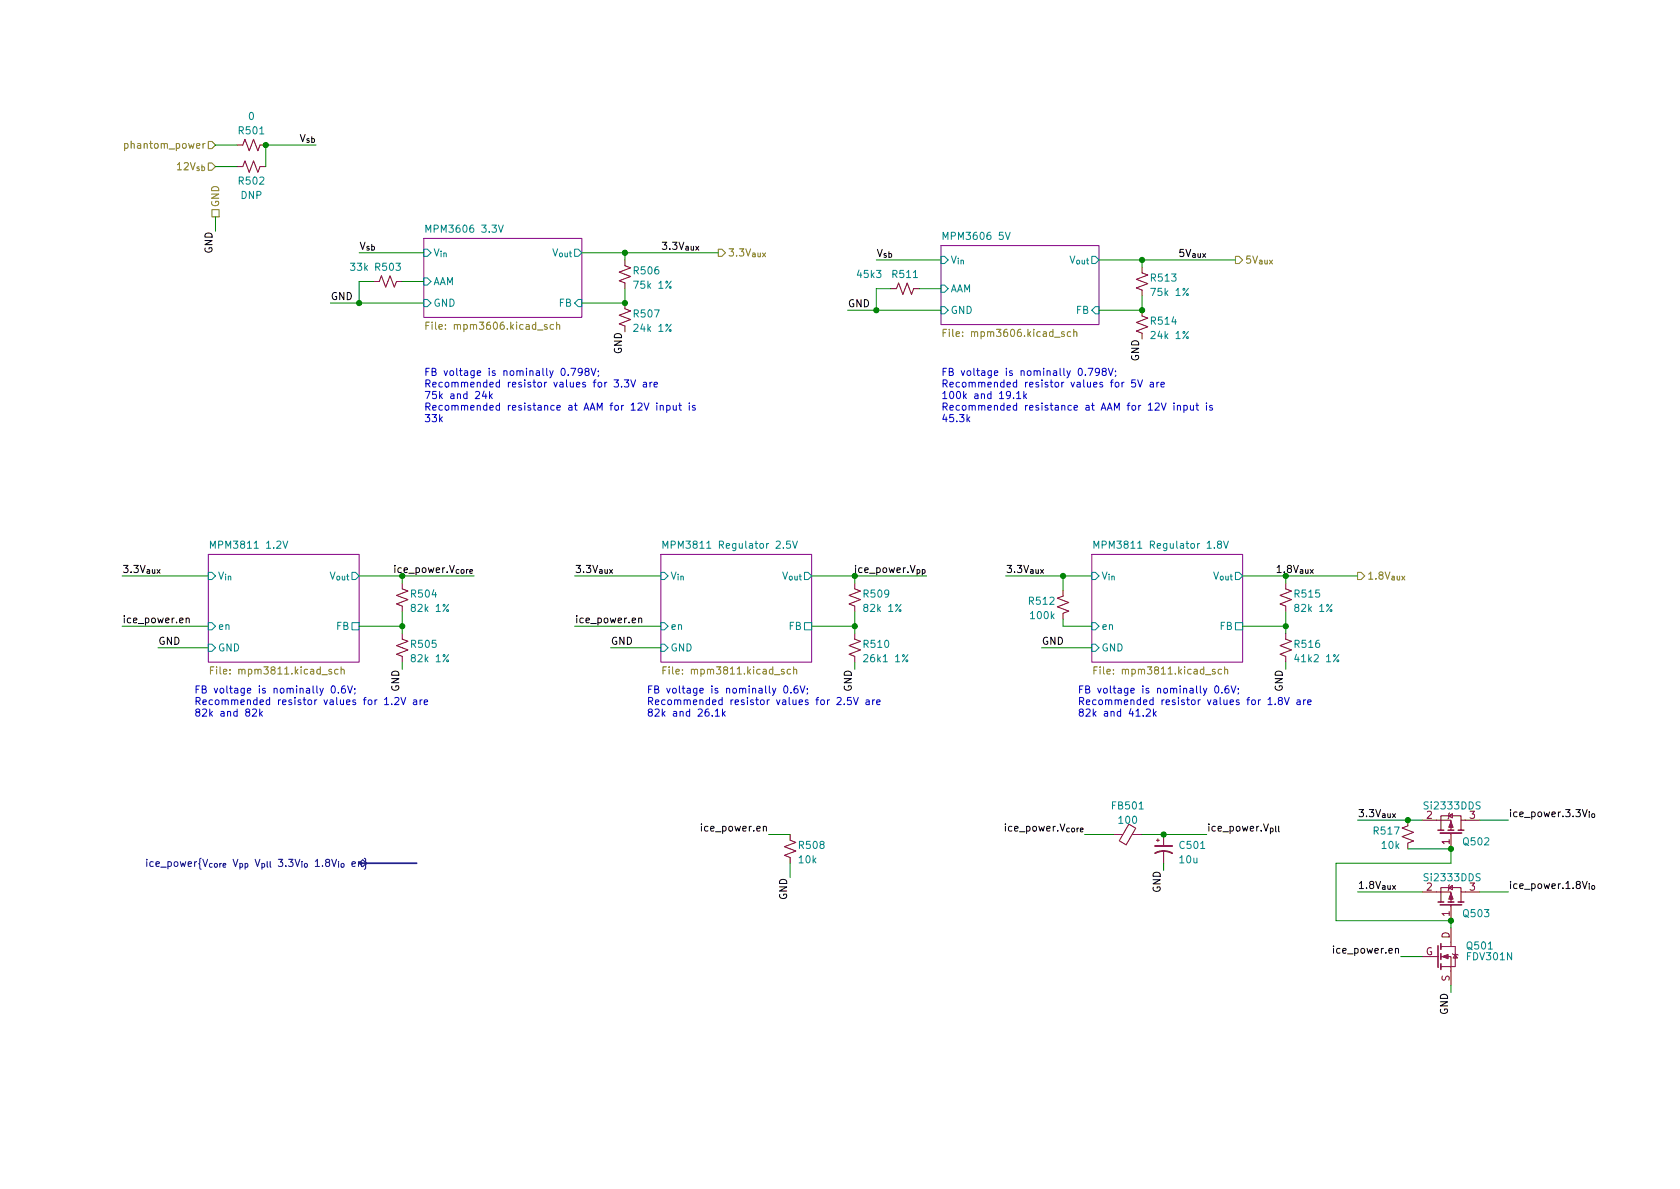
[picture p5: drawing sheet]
<svg xmlns="http://www.w3.org/2000/svg" width="297mm" height="210mm" viewBox="0 0 297 210" stroke-linecap="round" stroke-linejoin="round" font-family="sans-serif">
<g fill="#fff" stroke="#fff" stroke-width=".18">
<path d="M193 98h26.7v19.1h-26.7z"/>
<path d="M166.4 43.4h27.9v14h-27.9z"/>
<path d="M116.8 98h26.7v19.1h-26.7z"/>
<path d="M36.8 98h26.7v19.1h-26.7z"/>
<path d="M74.9 42.2h28v13.9h-28z"/>
</g>
<path d="M74.9 42.2h28v13.9h-28zM166.4 43.4h27.9v14h-27.9zM36.8 98h26.7v19.1h-26.7zM116.8 98h26.7v19.1h-26.7zM193 98h26.7v19.1h-26.7z" fill="none" stroke="#840084" stroke-width=".18"/>
<g fill="none" stroke="#008484" stroke-width=".18">
<path d="M88.1 39.8l.5 1.3 .4-1.3M74.9 53h.7l.6 .6-.6 .6h-.7zM74.9 44.1h.7l.6 .6-.6 .6h-.7zM74.9 49.1h.7l.6 .7-.6 .6h-.7zM75.3 41.1v-1.3l.4 .9 .5-.9v1.3M101.6 44.1h.6l.7 .6-.7 .6h-.6zM101.6 53.6l.6-.6h.7v1.2h-.7zM166.4 54.2h.6l.6 .7-.6 .6h-.6zM166.4 45.3h.6l.6 .7-.6 .6h-.6zM166.4 50.4h.6l.6 .6-.6 .7h-.6zM177.8 41.1l.4 1.2 .4-1.2M193 45.3h.7l.6 .7-.6 .6h-.7z"/>
<path d="M193.7 54.2h.6v1.3h-.6l-.7-.6zM37.2 97v-1.3l.4 .9 .5-.9v1.3M50 95.7l.5 1.3 .4-1.3M117.2 97v-1.3l.4 .9 .5-.9v1.3M139.7 95.7h-.6v.6l.1-.1h.5l.1 .2-.1 .4-.2 .2-.4-.2M140.1 95.7l.5 1.3 .4-1.3M193.4 97v-1.3l.4 .9 .5-.9v1.3M215.5 96.2l-.2-.2v-.2l.2-.1h.4l.1 .2-.1 .2-.5 .2-.1 .2v.2l.2 .3 .4-.1 .1-.2v-.2l-.3-.3M216.3 95.7l.5 1.3 .4-1.3M36.8 110.1h.7l.6 .6-.6 .7h-.7zM36.8 101.2h.7l.6 .6-.6 .7h-.7zM36.8 113.9h.7l.6 .6-.6 .7h-.7z"/>
<path d="M62.2 101.2h.7l.6 .6-.6 .7h-.7zM62.2 110.1h1.3v1.3h-1.3zM116.8 110.1h.7l.6 .6-.6 .7h-.7zM116.8 101.2h.7l.6 .6-.6 .7h-.7zM116.8 113.9h.7l.6 .6-.6 .7h-.7zM142.2 101.2h.7l.6 .6-.6 .7h-.7zM142.2 110.1h1.3v1.3h-1.3zM193 110.1h.7l.6 .6-.6 .7h-.7zM193 101.2h.7l.6 .6-.6 .7h-.7zM193 113.9h.7l.6 .6-.6 .7h-.7zM218.4 101.2h.7l.6 .6-.6 .7h-.7zM218.4 110.1h1.3v1.3h-1.3z"/>
</g>
<g fill="none" stroke="#848400" stroke-width=".18">
<path d="M22 25.4h.4l.2 .2-.1 .6h-.5M22 25.4v1.2M36.3 25.4l-.4 .2M36.8 25h.7l.6 .6-.6 .7h-.7zM36.8 28.8h.7l.6 .7-.6 .6h-.7zM37.5 37.1h1.2v1.2h-1.2zM75.3 57.6h.4M75.9 57h-.6v1.2M97.9 57.4h-.4l-.2 .2 .1 .6h.5M98.4 57.5l.2-.1h.3l.1 .8M98.4 57v1.2M127 44.1h.6l.7 .6-.7 .6h-.6z"/>
<path d="M166.8 58.8h.4M167.4 58.2h-.6v1.3M189.3 58.7h-.4l-.2 .2 .1 .5h.5M189.9 58.8l.1-.1h.3l.1 .8M189.9 58.2v1.3M218.4 45.3h.7l.6 .7-.6 .6h-.7zM37.2 118.5h.4M37.8 117.9h-.6v1.3M59.8 118.4l-.4-.1-.2 .3 .1 .5h.5M60.3 118.5l.2-.2 .3 .1 .1 .8M60.3 117.9v1.3M117.2 118.5h.4"/>
<path d="M117.8 117.9h-.6v1.3M139.8 118.4l-.4-.1-.2 .3 .1 .5h.5M140.3 118.5l.2-.2 .3 .1 .1 .8M140.3 117.9v1.3M193.4 118.5h.4M194 117.9h-.6v1.3M216 118.4l-.4-.1-.2 .3 .1 .5h.5M216.5 118.5l.2-.2 .3 .1 .1 .8M216.5 117.9v1.3M240 101.2h.7l.6 .6-.6 .7h-.7z"/>
</g>
<g fill="none" stroke="#840000" stroke-width=".18">
<path d="M41.9 25.6h1l.4-1 .8 2.1 .7-2.1 .8 2.1 .4-1.1h1M41.9 29.5h1l.4-1.1 .8 2.1 .7-2.1 .8 2.1 .4-1h1M66 49.8h1.1l.3-1 .8 2 .8-2 .7 2 .4-1h1M110.5 46v1l1 .4-2 .7 2 .8-2 .8 1 .3v1M110.5 53.6v1l1 .4-2 .7 2 .8-2 .8 1 .4v1M157.5 51h1l.4-1 .7 2.1 .8-2.1 .8 2.1 .3-1.1h1.1M201.9 47.2v1.1l1 .3-2 .8 2 .8-2 .7 1 .4v1M201.9 54.9v1l1 .4-2 .7 2 .8-2 .7 1 .4v1M71.1 103.1v1l1 .4-2 .8 2 .7-2 .8 1 .4v1M71.1 112v1l1 .4-2 .8 2 .7-2 .8 1 .4v1M151.1 112v1l1 .4-2 .8 2 .7-2 .8 1 .4v1M151.1 103.1v1l1 .4-2 .8 2 .7-2 .8 1 .4v1"/>
<path d="M188 104.4v1l-1.1 .4 2.1 .7-2.1 .8 2.1 .8-1 .4v1M227.3 103.1v1l1 .4-2 .8 2 .7-2 .8 1 .4v1M227.3 112v1l1 .4-2 .8 2 .7-2 .8 1 .4v1M139.7 147.6v1l1 .4-2 .7 2 .8-2 .8 1 .3v1M196.8 147.6h1.7M199.6 145.7l1.2 .8-1.7 2.9-1.2-.7zM200.2 147.6h1.7M204.5 148.6h.5M204.7 148.3v.5M205.7 147.6v2M205.7 150.6v2M248.9 145v1l-1 .4 2 .8-2 .7 2 .8-1 .4v1"/>
<path d="M251.5 157.7h5v1.8M251.5 145h5v1.8M254.8 159.5v-2.5h3.5v2.5M254.8 146.8v-2.5h3.5v2.5M256.2 157l.6-.4v.7zM256.2 144.3l.6-.4v.7zM256.3 156.5l-.1 .1v.7l-.2 .2M256.3 143.8l-.1 .1v.7l-.2 .2M256.5 147.3v2.8M258.3 157.7h3.3M258.3 145h3.3M251.5 169.2h2.8"/>
<path d="M254.8 169.2h1.7v5M254.8 167.4h2.5v3.5h-2.5M256.5 160v2.8M256.5 164.1v3.3M256.8 168.7l.1 .1h.8l.1 .1M257.3 168.8l.4 .6h-.8z"/>
</g>
<path d="M254.3 159.5h1M254.3 146.8h1M254.6 147.3h3.8M256 159.5h1M256 146.8h1M257.8 159.5h1M257.8 146.8h1M254.3 167.3v3.8M254.6 160h3.8M254.8 166.9v1M254.8 168.7v1M254.8 170.4v1" fill="none" stroke="#840000" stroke-width=".25"/>
<g fill="#840000" stroke="#840000" stroke-width=".18">
<path d="M255 169.2l1-.4v.7z"/>
<path d="M256.5 158l.4 1h-.7z"/>
<path d="M256.5 145.3l.4 1h-.7z"/>
</g>
<path d="M204.2 149.6h3.1M204.2 150.9a3.2 3.2 0 0 1 3.1 0" fill="none" stroke="#840000" stroke-width=".3"/>
<path d="M62.2 152.8l.6-.1v-.3h-.4l-.2 .2 .1 .6h.5M63.4 152.5l.2-.1h.3v.8M63.4 152.4v.8M63.5 152.6l.6-.6 .7 .6-.7 .7zM64.4 151.8l.3 .2v.6l.1 .1-.1 .2v.6l-.3 .2" fill="none" stroke="#000084" stroke-width=".18"/>
<path d="M32.9 109.4l.2-.1 .3 .1 .1 .7M32.9 109.3v.8M83.1 101h.5l-.1-.2-.3-.1-.1 .2v.4h.4M112.9 109.4l.2-.1 .3 .1 .1 .7M112.9 109.3v.8M163.1 100.8l.3-.1 .2 .2-.1 .4h-.4M124 145.7v.1M124 146.1v.9M191 146.8l.5-.1v-.2l-.3-.1-.2 .2 .1 .5h.4M235.8 167.3v.1M235.8 167.7v.9" fill="none" stroke="#000" stroke-width=".18"/>
<g fill="none" stroke="#0000c2" stroke-width=".18">
<path d="M85.6 69.2l-.3 .9h.8M85.9 69.6v.9M86.6 69.2v1.3M86.7 70l.3 .5M87 69.6l-.4 .5M100.5 66.3v.1M101 65.1h.8l-.5 1.3M102.9 65.7l-.2 .2h-.2l-.3-.2 .1-.5 .4-.1 .2 .2a.84 .84 0 0 1-.3 1.1h-.3M103.7 65.7l-.3-.3 .1-.1 .2-.2 .3 .1 .2 .2-.1 .2-.5 .1-.2 .2v.3l.3 .2h.2l.3-.2-.1-.4-.2-.1M104.5 65.1l.4 1.3 .5-1.3M105.8 65.6v.1M105.8 66.3l-.1 .3"/>
<path d="M108.6 67.2h.8l-.5 .5 .4 .1v.5l-.2 .1-.5-.1M109.9 68.3v.1M110.4 67.2h.8l-.5 .5 .4 .1v.5l-.2 .1-.5-.1M111.5 67.2l.5 1.2 .4-1.2M113.8 67.7h.5v.7M113.9 71.3l.4 1.2 .4-1.2M114.3 67.9l-.4 .1-.2 .1 .2 .3h.4M114.9 67.6v.8M115.3 67.6l-.4 .2M115.6 68l.7-.1-.1-.2-.4-.1-.2 .2 .1 .6h.5M116.1 71.3v.1M116.1 71.7v.8"/>
<path d="M116.7 71.8l.2-.1h.3l.1 .8M116.7 71.7v.8M117.9 71.7h.3l.3 .2-.1 .6h-.5M117.9 71.7v1.3M119 71.7l.1 .8h.3l.2-.1M119.6 71.7v.8M120 71.7h.5M120.2 71.3v1.1l.3 .1M121.9 71.3v.1M121.9 71.7v.8M122.9 71.7h-.3l-.2 .2 .1 .1 .4 .2v.3h-.5M171.1 74.1l.4 .5"/>
<path d="M171.5 73.7l-.5 .5M179.2 70.4v.1M179.8 69.6l.3-.4v1.3M179.8 70.5h.7M181 69.2v1.3M181.1 70l.4 .5M181.5 69.6l-.5 .5M191.9 66.3v.1M192.4 65.1h.8l-.5 1.3M194.4 65.7l-.3 .2h-.2l-.2-.2 .1-.5 .3-.1 .2 .2a.84 .84 0 0 1-.3 1.1h-.2M195.1 65.7l-.2-.3v-.1l.2-.2 .4 .1 .1 .2-.1 .2-.5 .1-.1 .2v.3l.2 .2h.3l.2-.2-.1-.4-.1-.1M196 65.1l.4 1.3 .4-1.3"/>
<path d="M197.2 65.6v.1M197.3 66.3l-.1 .3M200.7 67.2h-.6v.6l.2-.1h.4l.1 .2-.1 .4-.1 .1-.5-.1M201.2 67.2l.4 1.2 .4-1.2M203.4 67.7h.5v.7M203.9 67.9l-.4 .1-.2 .1 .2 .3h.4M204.5 67.6v.8M204.9 67.6l-.4 .2M205.3 68l.6-.1-.1-.2-.3-.1-.2 .2v.6h.5M205.3 71.3l.5 1.2 .4-1.2M207.6 71.3v.1M207.6 71.7v.8"/>
<path d="M208.2 71.8l.2-.1h.3v.8M208.2 71.7v.8M209.3 71.7h.4l.2 .2-.1 .6h-.5M209.3 71.7v1.3M210.5 71.7v.8h.3l.2-.1M211 71.7v.8M211.4 71.7h.5M211.6 71.3v1.1l.3 .1M213.3 71.3v.1M213.3 71.7v.8M214.3 71.7h-.3l-.1 .2v.1l.4 .2v.3h-.4M44.6 125.5l.5-.1 .3 .3-.8 .9h.8"/>
<path d="M45.9 125.4v1.2M46 126.2l.4 .4M46.4 125.8l-.5 .5M58.7 121.3h.2a.68 .68 0 0 1 .4 .6 .68 .68 0 0 1-.4 .7 .84 .84 0 0 1-.2-1.3zM59.8 122.4v.2M61 121.3h-.4a.86 .86 0 0 0 0 1.3l.4-.2 .1-.4-.2-.2h-.3l-.2 .2M61.5 121.3l.4 1.3 .4-1.3M62.7 121.8v.1M62.8 122.5l-.1 .2M68 124.6h.7M69.3 124.5v.1M69.8 123.5l.5-.2 .2 .4-.8 .9h.8"/>
<path d="M70.9 123.3l.4 1.3 .4-1.3M73.1 123.8h.5l.1 .8M73.7 124.1h-.4l-.2 .2 .2 .3 .4-.1M74.3 123.8v.8M74.6 123.8l-.3 .2M75 124.2l.6-.1v-.3h-.4l-.2 .1 .1 .6h.5M126.5 125.7l.3-.3v1.2M126.5 126.6h.7M127.7 125.4v1.2M127.9 126.2l.3 .4M128.2 125.8l-.5 .5M138.7 121.4l.2-.1a.68 .68 0 0 1 .4 .6 .68 .68 0 0 1-.4 .7l-.2-.2-.1-.3z"/>
<path d="M139.8 122.4v.2M141 121.3h-.4a.86 .86 0 0 0 0 1.3l.4-.2 .1-.4-.2-.2h-.3l-.2 .2M141.5 121.3l.4 1.3 .4-1.3M142.7 121.8v.1M142.8 122.5l-.1 .2M148 123.5l.5-.2 .2 .4-.8 .9h.8M149.3 124.5v.1M150.5 123.3h-.6l-.1 .6 .2-.1 .4 .1 .1 .2v.4l-.2 .1-.5-.1M150.9 123.3l.4 1.3 .5-1.3M153.1 123.8h.5l.1 .8M153.7 124.1h-.4l-.2 .2 .2 .3 .4-.1M154.3 123.8v.8"/>
<path d="M154.7 123.8l-.4 .2M155 124.2l.6-.1v-.3h-.4l-.2 .1 .1 .6h.5M202.7 125.5l.5-.1 .2 .3-.8 .9h.8M203.9 125.4v1.2M204.1 126.2l.3 .4M204.4 125.8l-.5 .5M214.9 121.4l.2-.1a.68 .68 0 0 1 .4 .6 .68 .68 0 0 1-.4 .7l-.2-.2-.1-.3zM216 122.4v.2M217.2 121.3h-.4a.86 .86 0 0 0 0 1.3l.4-.2 .1-.4-.2-.2h-.3l-.2 .2M217.7 121.3l.4 1.3 .4-1.3M218.9 121.8v.1M219 122.5l-.1 .2"/>
<path d="M224.2 124.6h.7M225.5 124.5v.1M226.3 123.9l-.3-.3 .1-.1 .2-.2 .3 .1 .1 .2v.2l-.6 .1-.1 .2v.3l.3 .2h.2l.2-.2v-.4l-.2-.1M227.1 123.3l.4 1.3 .5-1.3M229.3 123.8h.5l.1 .8M229.9 124.1h-.4l-.2 .2 .2 .3 .4-.1M230.5 123.8v.8M230.9 123.8l-.4 .2M231.2 124.2l.6-.1v-.3h-.4l-.2 .1 .1 .6h.5"/>
</g>
<path d="M63.5 152.6h10.2" fill="none" stroke="#000084" stroke-width=".3"/>
<g fill="none" stroke="#008400" stroke-width=".18">
<path d="M38.1 38.3v2.6M38.1 25.6h3.8M38.1 29.5h3.8M55.9 25.6h-8.9v3.9M58.4 53.6h16.5M63.5 44.7h11.4M66 49.8h-2.5v3.8M71.1 49.8h3.8M102.9 44.7h24.1M110.5 51v2.6h-7.6M110.5 44.7v1.3M149.9 54.9h16.5"/>
<path d="M154.9 46h11.5M157.5 51h-2.6v3.9M162.6 51h3.8M194.3 46h24.1M201.9 52.3v2.6h-7.6M201.9 46v1.2M21.6 101.8h15.2M21.6 110.7h15.2M27.9 114.5h8.9M63.5 101.8h20.3M63.5 110.7h7.6M71.1 101.8v1.3"/>
<path d="M71.1 108.2v3.8M71.1 117.1v1.3M101.6 101.8h15.2M101.6 110.7h15.2M107.9 114.5h8.9M143.5 101.8h20.3M143.5 110.7h7.6M151.1 101.8v1.3M151.1 108.2v3.8M151.1 117.1v1.3M177.8 101.8h15.2M184.1 114.5h8.9"/>
<path d="M188 109.5v1.2h5M188 101.8v2.6M219.7 101.8h20.3M219.7 110.7h7.6M227.3 101.8v1.3M227.3 108.2v3.8M227.3 117.1v1.3M135.9 147.6h3.8M139.7 152.6v2.6M191.8 147.6h5M201.9 147.6h11.5M205.7 152.6v1.3"/>
<path d="M240 157.7h11.5M240 145h11.5M248.9 150.1h7.6v2.5h-20.3v10.2h20.3v1.3M261.6 157.7h5.1M261.6 145h5.1M247.6 169.2h3.9M256.5 174.2v1.3"/>
</g>
<g fill="#008400" stroke="#008400" stroke-width=".18">
<circle cx="205.7" cy="147.6" r=".46"/>
<circle cx="227.3" cy="110.7" r=".46"/>
<circle cx="248.9" cy="145" r=".46"/>
<circle cx="256.5" cy="150.1" r=".46"/>
<circle cx="256.5" cy="162.8" r=".46"/>
<circle cx="71.1" cy="101.8" r=".46"/>
<circle cx="71.1" cy="110.7" r=".46"/>
<circle cx="154.9" cy="54.9" r=".46"/>
<circle cx="151.1" cy="101.8" r=".46"/>
<circle cx="188" cy="101.8" r=".46"/>
<circle cx="201.9" cy="46" r=".46"/>
<circle cx="201.9" cy="54.9" r=".46"/>
<circle cx="227.3" cy="101.8" r=".46"/>
<circle cx="110.5" cy="44.7" r=".46"/>
<circle cx="110.5" cy="53.6" r=".46"/>
<circle cx="63.5" cy="53.6" r=".46"/>
<circle cx="47" cy="25.6" r=".46"/>
<circle cx="151.1" cy="110.7" r=".46"/>
</g>
<g font-size="1.8" fill="#008484">
<text x="42.3" y="23.7">R501</text>
<text x="44" y="21.2">0</text>
<text x="42.3" y="32.6">R502</text>
<text x="42.6" y="35.2">DNP</text>
<text x="76" y="41.1">MPM3606 3.3V</text>
<text x="62" y="47.9">33k</text>
<text x="66.5" y="47.9">R503</text>
<text x="76.6" y="45.3">V_{in}</text>
<text x="94.9" y="45.3">V_{out}</text>
<text x="167.2" y="42.4">MPM3606 5V</text>
<text x="168" y="46.6">V_{in}</text>
<text x="186.4" y="46.6">V_{out}</text>
<text x="76.6" y="50.4">AAM</text>
<text x="112.2" y="48.5">R506</text>
<text x="112.4" y="51">75k 1%</text>
<text x="151.7" y="49.1">45k3</text>
<text x="157.9" y="49.1">R511</text>
<text x="168" y="51.7">AAM</text>
<text x="203.6" y="49.8">R513</text>
<text x="203.8" y="52.3">75k 1%</text>
<text x="76.6" y="54.2">GND</text>
<text x="98.9" y="54.2">FB</text>
<text x="112.2" y="56.1">R507</text>
<text x="112.4" y="58.7">24k 1%</text>
<text x="168" y="55.5">GND</text>
<text x="190.3" y="55.5">FB</text>
<text x="203.6" y="57.4">R514</text>
<text x="203.8" y="59.9">24k 1%</text>
<text x="37.9" y="97">MPM3811 1.2V</text>
<text x="118.5" y="97">MPM3811 Regulator 2.5V</text>
<text x="194.7" y="97">MPM3811 Regulator 1.8V</text>
<text x="38.5" y="102.5">V_{in}</text>
<text x="55.6" y="102.5">V_{out}</text>
<text x="72.8" y="105.7">R504</text>
<text x="118.5" y="102.5">V_{in}</text>
<text x="135.6" y="102.5">V_{out}</text>
<text x="152.8" y="105.7">R509</text>
<text x="182" y="106.9">R512</text>
<text x="194.7" y="102.5">V_{in}</text>
<text x="211.8" y="102.5">V_{out}</text>
<text x="229" y="105.7">R515</text>
<text x="38.5" y="111.4">en</text>
<text x="59.5" y="111.4">FB</text>
<text x="73" y="108.2">82k 1%</text>
<text x="118.5" y="111.4">en</text>
<text x="139.5" y="111.4">FB</text>
<text x="153" y="108.2">82k 1%</text>
<text x="182.3" y="109.5">100k</text>
<text x="194.7" y="111.4">en</text>
<text x="215.7" y="111.4">FB</text>
<text x="229.2" y="108.2">82k 1%</text>
<text x="38.5" y="115.2">GND</text>
<text x="72.8" y="114.5">R505</text>
<text x="73" y="117.1">82k 1%</text>
<text x="118.5" y="115.2">GND</text>
<text x="152.8" y="114.5">R510</text>
<text x="153.1" y="117.1">26k1 1%</text>
<text x="194.7" y="115.2">GND</text>
<text x="229" y="114.5">R516</text>
<text x="229.3" y="117.1">41k2 1%</text>
<text x="196.7" y="143.1">FB501</text>
<text x="252.1" y="143.1">Si2333DDS</text>
<text x="197.9" y="145.7">100</text>
<text x="243" y="147.6">R517</text>
<text x="258.8" y="149.5">Q502</text>
<text x="141.3" y="152.6">10k</text>
<text x="141.4" y="150.1">R508</text>
<text x="208.6" y="152.6">10u</text>
<text x="208.7" y="150.1">C501</text>
<text x="244.4" y="150.1">10k</text>
<text x="252.1" y="155.8">Si2333DDS</text>
<text x="258.8" y="162.2">Q503</text>
<text x="259.5" y="167.9">Q501</text>
<text x="259.5" y="169.8">FDV301N</text>
</g>
<g font-size="1.8" fill="#848400">
<text x="22.8" y="26.3">phantom_power</text>
<text x="28.9" y="30.1">12V_{sb}</text>
<text x="38.7" y="36.7" transform="rotate(-90 38.7 36.7)">GND</text>
<text x="128.7" y="45.3">3.3V_{aux}</text>
<text x="220.1" y="46.6">5V_{aux}</text>
<text x="76.5" y="58.3">File: mpm3606.kicad_sch</text>
<text x="167.9" y="59.6">File: mpm3606.kicad_sch</text>
<text x="241.7" y="102.5">1.8V_{aux}</text>
<text x="38.4" y="119.3">File: mpm3811.kicad_sch</text>
<text x="118.4" y="119.3">File: mpm3811.kicad_sch</text>
<text x="194.6" y="119.3">File: mpm3811.kicad_sch</text>
</g>
<g font-size="1.8">
<text x="50.3" y="25.1">V_{sb}</text>
<text x="37.6" y="44.8" transform="rotate(-90 37.6 44.8)">GND</text>
<text x="63.5" y="44.2">V_{sb}</text>
<text x="116.8" y="44.2">3.3V_{aux}</text>
<text x="154.9" y="45.4">V_{sb}</text>
<text x="208.3" y="45.4">5V_{aux}</text>
<text x="58.4" y="53">GND</text>
<text x="149.9" y="54.3">GND</text>
<text x="110" y="62.6" transform="rotate(-90 110 62.6)">GND</text>
<text x="201.4" y="63.9" transform="rotate(-90 201.4 63.9)">GND</text>
<text x="21.6" y="101.3">3.3V_{aux}</text>
<text x="67.4" y="101.3">ice_power.V_{core}</text>
<text x="101.6" y="101.3">3.3V_{aux}</text>
<text x="149" y="101.3">ice_power.V_{pp}</text>
<text x="177.8" y="101.3">3.3V_{aux}</text>
<text x="223.4" y="101.3">1.8V_{aux}</text>
<text x="21.6" y="110.2">ice_power.en</text>
<text x="101.6" y="110.2">ice_power.en</text>
<text x="27.9" y="114">GND</text>
<text x="107.9" y="114">GND</text>
<text x="184.1" y="114">GND</text>
<text x="70.6" y="122.3" transform="rotate(-90 70.6 122.3)">GND</text>
<text x="150.6" y="122.3" transform="rotate(-90 150.6 122.3)">GND</text>
<text x="226.8" y="122.3" transform="rotate(-90 226.8 122.3)">GND</text>
<text x="124.7" y="147">ice_power.en</text>
<text x="175.4" y="147">ice_power.V_{core}</text>
<text x="213.4" y="147">ice_power.V_{pll}</text>
<text x="240" y="144.5">3.3V_{aux}</text>
<text x="266.7" y="144.5">ice_power.3.3V_{io}</text>
<text x="139.2" y="159.1" transform="rotate(-90 139.2 159.1)">GND</text>
<text x="205.2" y="157.8" transform="rotate(-90 205.2 157.8)">GND</text>
<text x="240" y="157.2">1.8V_{aux}</text>
<text x="266.7" y="157.2">ice_power.1.8V_{io}</text>
<text x="236.4" y="168.6">ice_power.en</text>
<text x="256" y="179.4" transform="rotate(-90 256 179.4)">GND</text>
</g>
<g font-size="1.8" fill="#0000c2">
<text x="74.9" y="66.5">FB voltage is nominally 0.798V;</text>
<text x="74.9" y="68.5">Recommended resistor values for 3.3V are</text>
<text x="74.9" y="70.5">75k and 24k</text>
<text x="166.4" y="66.5">FB voltage is nominally 0.798V;</text>
<text x="166.4" y="68.5">Recommended resistor values for 5V are</text>
<text x="166.4" y="70.5">100k and 19.1k</text>
<text x="74.9" y="72.6">Recommended resistance at AAM for 12V input is</text>
<text x="74.9" y="74.6">33k</text>
<text x="166.4" y="72.6">Recommended resistance at AAM for 12V input is</text>
<text x="166.4" y="74.6">45.3k</text>
<text x="34.3" y="122.6">FB voltage is nominally 0.6V;</text>
<text x="34.3" y="124.7">Recommended resistor values for 1.2V are</text>
<text x="114.3" y="122.6">FB voltage is nominally 0.6V;</text>
<text x="114.3" y="124.7">Recommended resistor values for 2.5V are</text>
<text x="190.5" y="122.6">FB voltage is nominally 0.6V;</text>
<text x="190.5" y="124.7">Recommended resistor values for 1.8V are</text>
<text x="34.3" y="126.7">82k and 82k</text>
<text x="114.3" y="126.7">82k and 26.1k</text>
<text x="190.5" y="126.7">82k and 41.2k</text>
</g>
<g font-size="1.8" fill="#840000">
<text x="252.2" y="144.8">2</text>
<text x="256.3" y="149.3" transform="rotate(-90 256.3 149.3)">1</text>
<text x="259.9" y="144.8">3</text>
<text x="252.2" y="157.5">2</text>
<text x="259.9" y="157.5">3</text>
<text x="256.3" y="166" transform="rotate(-90 256.3 166)">D</text>
<text x="256.3" y="162" transform="rotate(-90 256.3 162)">1</text>
<text x="252" y="168.9">G</text>
<text x="256.3" y="173.6" transform="rotate(-90 256.3 173.6)">S</text>
</g>
<text font-size="1.8" fill="#000084" x="16.9" y="153.3">ice_power{V_{core} V_{pp} V_{pll} 3.3V_{io} 1.8V_{io} en}</text>
</svg>
